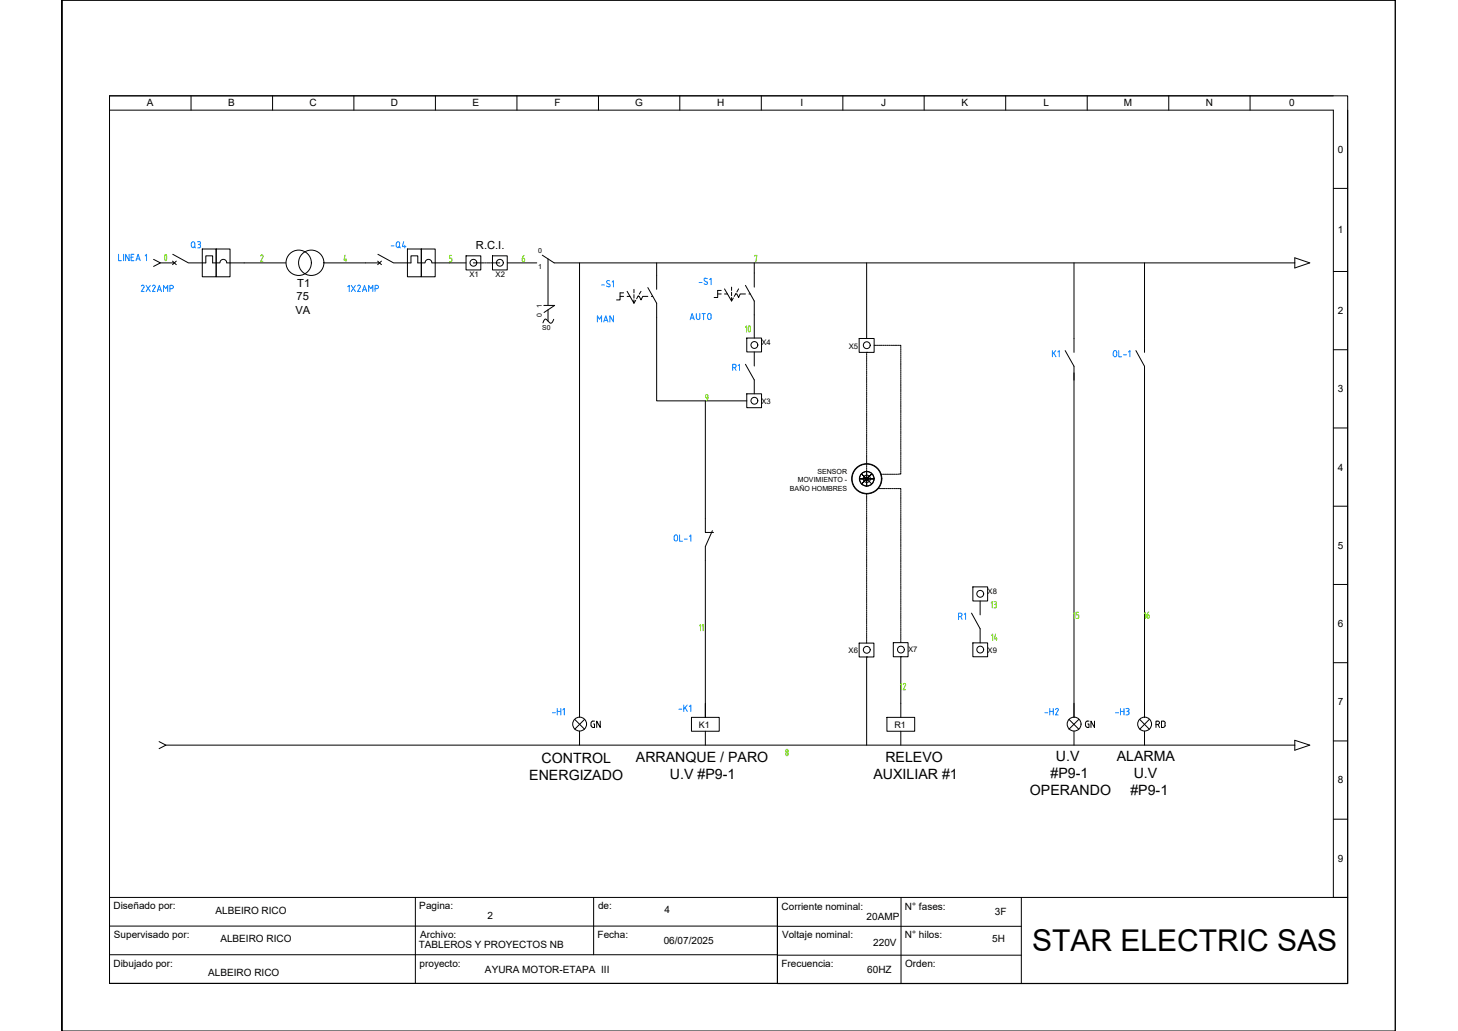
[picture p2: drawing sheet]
<svg xmlns="http://www.w3.org/2000/svg" width="420mm" height="297mm" viewBox="0 0 420 297" stroke-linecap="round" stroke-linejoin="round" font-family="sans-serif">
<!-- layer: 0 -->
<g fill="none" stroke="#000" stroke-width=".29">
<path d="M17.8 .1v296.9h384.3v-296.9h-384.3v296.9M402.1 .1h.1M402.1 .1v296.9M31.6 27.6h356.8v255.7h-356.8zM55.1 27.6v4.1M78.5 27.6v4.1M102 27.6v4.1M125.5 27.6v4.1M149 27.6v4.1M172.5 27.6v4.1M195.9 27.6v4.1M219.4 27.6v4.1"/>
<path d="M242.9 27.6v4.1M266.3 27.6v4.1M289.8 27.6v4.1M313.3 27.6v4.1M336.8 27.6v4.1M360.2 27.6v4.1M384.2 27.6h-352.6v4.1h352.6v226.9h4.2v-226.9M384.2 54.3h4.2M129.5 75.7h4.8M136.4 75.7h.4M137 75.7h.4M137.6 75.7h.3"/>
<path d="M138.1 75.7h.4M138.7 75.7h.4M139.2 75.7h.4M139.8 75.7h.3M140.3 75.7h.4M140.8 75.7h.4M141.4 75.7h.4M142 75.7h.3M142.5 75.7h.4M143.1 75.7h.3M143.6 75.7h.4M146.2 75.7h8.5"/>
<path d="M156.3 73.5l3.4 2.2M157.9 74.6v13.3M167 75.7v126.9M249.7 75.7v21.8M309.5 75.7v21.8M329.8 75.7v21.8M373.1 74.3l4.3 1.4-4.3 1.5zM384.2 78.2h4.2M156.7 88h3.1l-3 2M157.9 89.3v3.2M159.6 92l-.3 .7a.55 .55 0 0 1-.9 .3l-1.1-1.1-.4 .2-.4 .9M189.2 91.4v24.1h26"/>
<path d="M251.9 99.5h.2M252.2 99.5h.4M252.8 99.5h.4M253.4 99.5h.3M253.9 99.5h.4M254.4 99.5h.4M255 99.5h.3M255.5 99.5h.4M256.1 99.5h.4M256.7 99.5h.3M257.2 99.5h.4M257.7 99.5h.4"/>
<path d="M258.3 99.5h.3M258.8 99.5h.4M259.4 99.5h.2v.4M203.3 115.5v33.9M249.7 101.5h.1M249.7 101.5v.2M249.7 101.9v.4M249.7 102.5v.3M249.7 103v.4M249.7 103.6v.3M249.7 104.1v.3M249.7 104.6v.4"/>
<path d="M249.7 105.2v.4M249.7 105.8v.3M249.7 106.3v.4M249.7 106.9v.3M249.7 107.4v.3M249.7 107.9v.4M249.7 108.5v.3M249.7 109v.4M249.7 109.6v.4M249.7 110.2v.3M249.7 110.7v.3M249.7 111.2v.4"/>
<path d="M249.7 111.8v.3M249.7 112.3v.4M249.7 112.9v.4M249.7 113.4v.4M249.7 114v.3M249.7 114.5v.4M249.7 115v.4M249.7 115.6v.4M249.7 116.2v.3M249.7 116.7v.4M249.7 117.3v.4M249.7 117.8v.4"/>
<path d="M249.7 118.3v.4M249.7 118.9v.4M249.7 119.4v.4M259.6 100.1v.3M259.6 100.6v.4M259.6 101.1v.4M259.6 101.7v.3M259.6 102.2v.4M259.6 102.8v.4M259.6 103.4v.3M259.6 103.9v.4M259.6 104.4v.4"/>
<path d="M259.6 105v.3M259.6 105.5v.4M259.6 106.1v.3M259.6 106.6v.4M259.6 107.2v.4M259.6 107.7v.4M259.6 108.3v.3M259.6 108.8v.4M259.6 109.4v.3M259.6 109.9v.4M259.6 110.5v.4M259.6 111v.4"/>
<path d="M259.6 111.6v.3M259.6 112.1v.4M259.6 112.6v.4M259.6 113.2v.4M259.6 113.8v.3M259.6 114.3v.4M259.6 114.9v.3M259.6 115.4v.3M259.6 115.9v.4M259.6 116.5v.4M259.6 117v.4M259.6 117.6v.4"/>
<path d="M259.6 118.2v.3M259.6 118.7v.3M259.6 119.2v.4M259.6 119.8v.3M309.5 107.4v99.3M329.8 107.4v99.3M384.2 100.8h4.2M249.7 136.3v-.4v4.2v-2.1h2.1h-4.1h2l1.5-1.4-1.5 1.4-1.4-1.4 1.4 1.4-1.4 1.4 1.4-1.4 1.5 1.4M249.7 120v.4M249.7 120.6v.3M249.7 121.1v.4M249.7 121.7v.3"/>
<path d="M249.7 122.2v.3M249.7 122.7v.4M249.7 123.3v.4M249.7 123.9v.3M249.7 124.4v.4M249.7 125v.3M249.7 125.5v.3M249.7 126v.4M249.7 126.6v.3M249.7 127.1v.4M249.7 127.7v.4M249.7 128.3v.3"/>
<path d="M249.7 128.8v.3M249.7 129.3v.4M249.7 129.9v.3M249.7 130.4v.4M249.7 131v.4M249.7 131.5v.4M249.7 132.1v.3M249.7 132.6v.4M249.7 133.1v.4M249.7 133.7v.4M249.7 134.3v.3M249.7 134.8v.4"/>
<path d="M249.7 135.4v.3M249.7 136.4v.4M249.7 137v.2M253.9 136.6h.3M254.4 136.6h.3M254.9 136.6h.4M255.5 136.6h.3M256 136.6h.3M256.5 136.6h.4M257.1 136.6h.4M257.7 136.6h.3M258.2 136.6h.4"/>
<path d="M259.1 136.6h-.3M259.6 136.3v.3h-.3M259.6 120.3v.4M259.6 120.9v.4M259.6 121.5v.3M259.6 122v.4M259.6 122.5v.4M259.6 123v.4M259.6 123.6v.4M259.6 124.2v.4M259.6 124.7v.4M259.6 125.3v.4"/>
<path d="M259.6 125.8v.4M259.6 126.4v.3M259.6 126.9v.4M259.6 127.5v.3M259.6 128v.4M259.6 128.6v.4M259.6 129.1v.4M259.6 129.7v.3M259.6 130.2v.4M259.6 130.7v.4M259.6 131.3v.4M259.6 131.9v.3"/>
<path d="M259.6 132.4v.4M259.6 133v.3M259.6 133.5v.3M259.6 134v.4M259.6 134.6v.4M259.6 135.2v.3M259.6 135.7v.4M384.2 123.3h4.2M249.7 142.4v.2M249.7 142.8v.4M249.7 143.3v.4M249.7 143.9v.4"/>
<path d="M249.7 144.4v.4M249.7 145v.3M249.7 145.5v.4M249.7 146.1v.3M249.7 146.6v.4M249.7 147.2v.4M249.7 147.8v.3M249.7 148.3v.3M249.7 148.8v.4M249.7 149.3v.4M249.7 149.9v.4M249.7 150.5v.3"/>
<path d="M249.7 151v.4M249.7 151.6v.3M249.7 152.1v.3M249.7 152.6v.4M249.7 153.2v.4M249.7 153.8v.3M249.7 154.3v.4M249.7 154.9v.3M249.7 155.4v.4M249.7 155.9v.4M249.7 156.5v.4M249.7 157v.4"/>
<path d="M249.7 157.6v.4M249.7 158.2v.3M249.7 158.7v.4M249.7 159.2v.4M249.7 159.8v.3M253.1 140.8h.4M253.7 140.8h.4M254.3 140.8h.3M254.8 140.8h.3M255.3 140.8h.4M255.9 140.8h.4M256.4 140.8h.4"/>
<path d="M257 140.8h.4M257.6 140.8h.3M258.1 140.8h.3M258.6 140.8h.4M259.2 140.8h.4v.4M259.6 141.4v.4M259.6 142v.3M259.6 142.5v.4M259.6 143.1v.3M259.6 143.6v.3M259.6 144.1v.4M259.6 144.7v.3"/>
<path d="M259.6 145.2v.4M259.6 145.8v.4M259.6 146.4v.3M259.6 146.9v.3M259.6 147.4v.4M259.6 148v.3M259.6 148.5v.4M259.6 149.1v.4M259.6 149.6v.4M259.6 150.2v.3M259.6 150.7v.4M259.6 151.2v.4"/>
<path d="M259.6 151.8v.4M259.6 152.4v.3M259.6 152.9v.4M259.6 153.5v.3M259.6 154v.4M259.6 154.5v.4M259.6 155.1v.4M259.6 155.6v.4M259.6 156.2v.4M259.6 156.8v.3M259.6 157.3v.4M259.6 157.8v.4"/>
<path d="M259.6 158.4v.3M259.6 158.9v.4M259.6 159.5v.4M384.2 145.8h4.2M203.3 161.5v45.2M249.7 160.3v.4M249.7 160.9v.4M249.7 161.4v.4M249.7 162v.4M249.7 162.5v.4M249.7 163.1v.3M249.7 163.6v.4"/>
<path d="M249.7 164.2v.3M249.7 164.7v.4M249.7 165.3v.4M249.7 165.8v.4M249.7 166.4v.3M249.7 166.9v.4M249.7 167.5v.3M249.7 168v.4M249.7 168.6v.4M249.7 169.1v.4M249.7 169.7v.3M249.7 170.2v.3"/>
<path d="M249.7 170.7v.4M249.7 171.3v.4M249.7 171.9v.3M249.7 172.4v.4M249.7 173v.3M249.7 173.5v.3M249.7 174v.4M249.7 174.6v.4M249.7 175.1v.4M249.7 175.7v.4M249.7 176.3v.3M249.7 176.8v.4"/>
<path d="M249.7 177.3v.4M249.7 177.9v.3M249.7 178.4v.4M249.7 179v.4M249.7 179.6v.3M259.6 160.1v.3M259.6 160.6v.4M259.6 161.1v.4M259.6 161.7v.3M259.6 162.2v.4M259.6 162.8v.4M259.6 163.3v.4"/>
<path d="M259.6 163.9v.4M259.6 164.5v.3M259.6 165v.3M259.6 165.5v.4M259.6 166.1v.3M259.6 166.6v.4M259.6 167.2v.4M259.6 167.8v.3M259.6 168.3v.3M259.6 168.8v.4M259.6 169.3v.4M259.6 169.9v.4"/>
<path d="M259.6 170.5v.3M259.6 171v.4M259.6 171.6v.3M259.6 172.1v.4M259.6 172.6v.4M259.6 173.2v.4M259.6 173.8v.3M259.6 174.3v.4M259.6 174.9v.3M259.6 175.4v.4M259.6 175.9v.4M259.6 176.5v.3"/>
<path d="M259.6 177v.4M259.6 177.6v.4M259.6 178.2v.3M259.6 178.7v.4M259.6 179.2v.4M259.6 179.8v.3M384.2 168.4h4.2M249.7 189.3h.1M249.7 180.1v.4M249.7 180.6v.4M249.7 181.2v.3M249.7 181.7v.4"/>
<path d="M249.7 182.3v.3M249.7 182.8v.4M249.7 183.4v.4M249.7 183.9v.4M249.7 184.5v.3M249.7 185v.3M249.7 189.3v25.4M259.6 189.2h.1M259.6 180.3v.4M259.6 180.9v.4M259.6 181.4v.4M259.6 182v.4"/>
<path d="M259.6 182.5v.4M259.6 183.1v.3M259.6 183.6v.4M259.6 184.2v.3M259.6 184.7v.5M259.6 189.2v13.4M384.2 190.9h4.2M373.1 213.3l4.3 1.4-4.3 1.4zM384.2 213.5h4.2M384.2 236h4.2M31.6 258.6h356.8v24.8h-164.4v-24.8v24.7h-192.4zM119.7 258.6v24.7"/>
<path d="M171.1 258.6v16.5M259.7 258.6v24.8M294.3 258.6v24.8M31.6 266.8h192.4M31.6 275.1h192.4M224 266.9h70.3M224 275.2h70.3"/>
<circle cx="86.1" cy="75.7" r="3.7"/>
<circle cx="89.7" cy="75.7" r="3.7"/>
<circle cx="249.8" cy="137.9" r="4.4"/>
<circle cx="249.8" cy="137.9" r="4.2"/>
<circle cx="249.8" cy="137.9" r="2.13"/>
<circle cx="249.8" cy="137.9" r="2.06"/>
<circle cx="249.8" cy="137.9" r="1.05"/>
<circle cx="249.8" cy="137.9" r=".48"/>
</g>
<!-- layer: SYMS -->
<g fill="none" stroke="#000" stroke-width=".29">
<path d="M49.8 73.3l4.5 2.4h5v-2h2v2h2M58.3 71.7h4v8h-4zM62.3 71.7h4v8h-4zM63.4 75.7a.98 .98 0 0 1 1-1 .98 .98 0 0 1 .9 1h5.1M105.3 75.7h4M108.8 75.2l1.1 1M108.9 73.3l4.5 2.4h5v-2h2v2h2M109.9 75.2l-1.1 1M117.4 71.7h4v8h-4zM121.4 71.7h4v8h-4zM122.5 75.7a.98 .98 0 0 1 1-1 .98 .98 0 0 1 1 1h5M189.2 79.4v4"/>
<path d="M217.4 78.7v4M178.7 85.4h1M179.7 84.4h-1v2h-1M180.7 83.9l2 3.5v-1M180.7 85.4h.8M182.7 83.4v1M182.7 84.9v1M183.2 86.5l-.5 .9M183.8 85.4h.4l.5 1 .5-1h1.5M184 85.2l-.5 .9M184.7 83.9l-.5 .9M186.7 82.9l2.5 4.5v4"/>
<path d="M187.7 85.4h.4M206.8 84.7h1M207.8 83.7h-1v2h-1M208.8 83.2l2 3.5v-1M208.8 84.7h.9M210.8 82.7v1M210.8 84.2v1M211.3 85.8l-.5 .9M212 84.7h.3l.6 1 .4-1h1.5M212.1 84.6l-.5 .8M212.9 83.2l-.6 .9M214.8 82.2l2.6 4.5v4"/>
<path d="M215.8 84.7h.4M309.5 97.5v4M329.8 97.5v4M214.8 105l2.6 4.5v4M217.4 101.4v4.1M307 101l2.5 4.5v4M327.3 101l2.5 4.5v4M203.3 149.4v4h2.3M205.3 152.9l-2 4.6v4M280 176.6l2.4 4.6v4M282.4 173.2v4M45.8 213.7l2 1-2 1"/>
<path d="M165.6 207.2l2.9 2.9M167 202.6v4.1M167 210.7v4M168.5 207.2l-2.9 2.9M199.3 206.7h8v4h-8zM203.3 202.6v4.1M203.3 210.7v4M255.6 206.7h8v4h-8zM259.6 202.6v4.1M259.6 210.7v4M308 207.2l2.9 2.9M309.5 202.6v4.1"/>
<path d="M309.5 210.7v4M310.9 207.2l-2.9 2.9M328.4 207.2l2.8 2.9M329.8 202.6v4.1M329.8 210.7v4M331.2 207.2l-2.8 2.9"/>
<circle cx="167" cy="208.6" r="2"/>
<circle cx="309.5" cy="208.6" r="2"/>
<circle cx="329.9" cy="208.6" r="2"/>
</g>
<!-- layer: DESC -->
<g fill="none" stroke="#007fff" stroke-width=".29">
<path d="M34.2 73.3v1.8h.8M35.6 73.3v1.8M37.2 73.3v1.8l-1-1.8v1.8M37.8 74.1h.6M38.6 73.3h-.8v1.8h.8M39.2 75.1l.6-1.8 .6 1.8M39.4 74.6h.9M40.7 82.5a.41 .41 0 0 1 .6-.3 .41 .41 0 0 1 .2 .6l-.8 1.2h.8M42.1 82.2l1.2 1.8M43.3 82.2l-1.2 1.8M44 82.5a.41 .41 0 0 1 .5-.3 .41 .41 0 0 1 .2 .6M44.6 82.8l-.7 1.2h.8"/>
<path d="M45.3 84l.6-1.8 .6 1.8M45.5 83.5h.9M47.1 84v-1.8l.7 1 .5-1v1.8M49 83.2h.5a.48 .48 0 0 0 .5-.5 .48 .48 0 0 0-.5-.5h-.5v1.8M100.2 82.6l.4-.4v1.8M101.2 82.2l1.2 1.8M102.4 82.2l-1.2 1.8M103.1 82.5a.41 .41 0 0 1 .5-.3 .41 .41 0 0 1 .2 .6M103.8 82.8l-.7 1.2h.7M104.5 84l.5-1.8 .7 1.8M104.6 83.5h.9M106.2 84v-1.8l.7 1 .5-1v1.8"/>
<path d="M108.1 83.2h.5M108.6 82.2h-.5v1.8M108.6 82.2a.48 .48 0 0 1 .5 .5 .48 .48 0 0 1-.5 .5"/>
</g>
<!-- layer: YEL_14_THHN -->
<path d="M70.4 75.7h12M93.3 75.7h12M159.7 75.7h213.4M189.2 75.7v3.7M217.4 75.7v3M47.8 214.7h325.3" fill="none" stroke="#000" stroke-width=".29"/>
<!-- layer: -Electrico -->
<path d="M134.3 73.7h4.3v4.1h-4.3zM141.9 73.7h4.3v4.1h-4.3zM215.2 97.4h4.3v4h-4.3zM247.6 97.5h4.3v4h-4.3zM215.2 113.5h4.3v4h-4.3zM280.4 169.1h4.2v4.1h-4.2zM247.6 185.3h4.2v4h-4.2zM257.4 185.2h4.3v4h-4.3zM280.4 185.2h4.2v4h-4.2z" fill="none" stroke="#000" stroke-width=".29"/>
<!-- layer: -DIAGRAMA -->
<g fill="none" stroke="#000" stroke-width=".29">
<circle cx="136.4" cy="75.7" r=".98"/>
<circle cx="144" cy="75.7" r=".98"/>
<circle cx="217.4" cy="99.4" r=".98"/>
<circle cx="249.8" cy="99.5" r=".98"/>
<circle cx="217.4" cy="115.5" r=".98"/>
<circle cx="282.5" cy="171.1" r=".98"/>
<circle cx="249.8" cy="187.2" r=".98"/>
<circle cx="259.6" cy="187.2" r=".98"/>
<circle cx="282.5" cy="187.2" r=".98"/>
</g>
<!-- layer: WIRENO -->
<g fill="none" stroke="#6edd00" stroke-width=".29">
<path d="M75.1 73.8a.37 .37 0 0 1 .6-.3 .37 .37 0 0 1 .1 .6M75.7 74.2l-.6 1.1h.7M99.4 73.5l-.3 1.4h.8M99.7 74.5v.8M129.5 75.4h.4M129.9 74.3l.3 .5M130.1 73.6h-.6v.8h.4M130.2 74.8v.2M130.2 75l-.3 .4M217.5 73.8v-.2h.6l-.3 1.8M226.4 217.3l.4 .4 .3-.4M227.1 217.2v.1"/>
<path d="M227.1 217.1l-.3-.4-.3 .2-.1 .4"/>
<circle cx="226.8" cy="216.3" r=".38"/>
</g>
<!-- layer: TAGS -->
<g fill="none" stroke="#007fff" stroke-width=".29">
<path d="M173.4 82.1h.8M174.8 82.4l.6 .2M175 81.6l.8 .6-.1 .3-.3 .2M175.7 80.9a.47 .47 0 0 0-.7 0 .47 .47 0 0 0 0 .7M176.4 81.3l.4-.4v1.8M201.5 81.4h.8M203.1 80.9l.5 .4M203.3 80.1l-.4 .3 .2 .5M203.3 80.2l.5 .1M203.7 81.2a.49 .49 0 0 1 0 .8 .49 .49 0 0 1-.8-.2M204.5 80.6l.4-.4v1.8M194.2 154.6v.8"/>
<path d="M194.3 154.6a.48 .48 0 0 1 .5-.5 .48 .48 0 0 1 .5 .5v.8a.48 .48 0 0 1-.5 .5 .48 .48 0 0 1-.5-.5M195.8 154.1v1.8h.9M197.2 155.3h.9M198.7 154.5l.4-.4v1.8"/>
</g>
<text font-size="8.6" x="297.4" y="274.1">STAR ELECTRIC SAS</text>
<text font-size="6.2" fill="#6edd00" x="43.7" y="76.9">0</text>
<text font-size="6.2" x="212" y="97.4">10</text>
<text font-size="5.3" fill="#007fff" x="197.6" y="93.5">AUTO</text>
<text font-size="5.3" fill="#6edd00" x="328.4" y="179.6">16</text>
<g font-size="5.3">
<text x="169" y="211">GN</text>
<text x="311.5" y="211">GN</text>
<text x="332" y="211">RD</text>
</g>
<g font-size="4.9" fill="#007fff">
<text x="54" y="72.7">Q3</text>
<text x="111.5" y="72.7">-Q4</text>
<text x="170.7" y="93.8">MAN</text>
<text x="209.9" y="107.9">R1</text>
<text x="302" y="104.1">K1</text>
<text x="319.6" y="104.1">OL-1</text>
<text x="275.2" y="179.6">R1</text>
<text x="158" y="207.1">-H1</text>
<text x="194.4" y="206">-K1</text>
<text x="299.9" y="207.1">-H2</text>
<text x="320.3" y="207.1">-H3</text>
</g>
<g font-size="4.9" fill="#6edd00">
<text x="149.2" y="76.6">6</text>
<text x="284.3" y="176.4">13</text>
</g>
<g font-size="4.4" fill="#6edd00">
<text x="201.1" y="116.4">9</text>
<text x="311.9" y="179.6" transform="rotate(-90 311.9 179.6)">15</text>
<text x="288.2" y="185.9" transform="rotate(-90 288.2 185.9)">14</text>
<text x="261.8" y="200" transform="rotate(-90 261.8 200)">12</text>
</g>
<g font-size="4.1">
<text x="156.1" y="219.8">CONTROL</text>
<text x="183.3" y="219.5">ARRANQUE / PARO</text>
<text x="255.1" y="219.6">RELEVO</text>
<text x="304.3" y="219.3">U.V</text>
<text x="321.8" y="219.4">ALARMA</text>
<text x="152.5" y="224.7">ENERGIZADO</text>
<text x="193" y="224.4">U.V #P9-1</text>
<text x="251.7" y="224.5">AUXILIAR #1</text>
<text x="302.8" y="224.3">#P9-1</text>
<text x="326.7" y="224.3">U.V</text>
<text x="296.8" y="229.2">OPERANDO</text>
<text x="325.7" y="229.2">#P9-1</text>
</g>
<text font-size="4" fill="#6edd00" x="203.6" y="183.1" transform="rotate(-90 203.6 183.1)">11</text>
<g font-size="3.2">
<text x="137.2" y="71.7">R.C.I.</text>
<text x="85.7" y="82.7">T1</text>
<text x="85.5" y="86.5">75</text>
<text x="85.2" y="90.3">VA</text>
</g>
<g font-size="2.9">
<text x="42.4" y="30.7">A</text>
<text x="65.8" y="30.7">B</text>
<text x="89.2" y="30.7">C</text>
<text x="112.6" y="30.7">D</text>
<text x="136.2" y="30.7">E</text>
<text x="159.8" y="30.7">F</text>
<text x="183.1" y="30.7">G</text>
<text x="206.6" y="30.7">H</text>
<text x="230.7" y="30.7">I</text>
<text x="253.9" y="30.7">J</text>
<text x="277.1" y="30.7">K</text>
<text x="300.7" y="30.7">L</text>
<text x="323.9" y="30.7">M</text>
<text x="347.5" y="30.7">N</text>
<text x="371.5" y="30.7">0</text>
<text x="385.5" y="44">0</text>
<text x="385.6" y="67.2">1</text>
<text x="385.5" y="90.5">2</text>
<text x="385.5" y="113">3</text>
<text x="385.6" y="135.6">4</text>
<text x="385.5" y="158.1">5</text>
<text x="385.5" y="180.6">6</text>
<text x="385.5" y="203.2">7</text>
<text x="385.5" y="225.7">8</text>
<text x="385.5" y="248.3">9</text>
<text x="32.7" y="262">Diseñado por:</text>
<text x="62.1" y="263.2">ALBEIRO RICO</text>
<text x="120.8" y="262">Pagina:</text>
<text x="172.3" y="262">de:</text>
<text x="191.5" y="263">4</text>
<text x="225.2" y="262.1">Corriente nominal:</text>
<text x="260.8" y="262.1">N° fases:</text>
<text x="286.7" y="263.5">3F</text>
<text x="140.5" y="264.8">2</text>
<text x="249.7" y="265">20AMP</text>
<text x="32.8" y="270.3">Supervisado por:</text>
<text x="63.5" y="271.3">ALBEIRO RICO</text>
<text x="120.6" y="273.2">TABLEROS Y PROYECTOS NB</text>
<text x="121.1" y="270.2">Archivo:</text>
<text x="172.2" y="270.2">Fecha:</text>
<text x="191.3" y="271.9">06/07/2025</text>
<text x="225.4" y="270.3">Voltaje nominal:</text>
<text x="251.7" y="272.7">220V</text>
<text x="260.8" y="270.3">N° hilos:</text>
<text x="285.9" y="271.4">5H</text>
<text x="32.7" y="278.5">Dibujado por:</text>
<text x="60" y="281.1">ALBEIRO RICO</text>
<text x="120.9" y="278.5">proyecto:</text>
<text x="139.8" y="280.3">AYURA MOTOR-ETAPA III</text>
<text x="225.2" y="278.6">Frecuencia:</text>
<text x="249.9" y="280.5">60HZ</text>
<text x="260.9" y="278.6">Orden:</text>
</g>
<g font-size="2.6">
<text x="201.4" y="209.6">K1</text>
<text x="257.7" y="209.6">R1</text>
</g>
<g font-size="2.2">
<text x="135.3" y="79.7">X1</text>
<text x="142.8" y="79.7">X2</text>
<text x="219.5" y="99.4">X4</text>
<text x="244.6" y="100.4">X5</text>
<text x="219.5" y="116.4">X3</text>
<text x="284.6" y="171.1">X8</text>
<text x="244.5" y="188">X6</text>
<text x="261.7" y="187.8">X7</text>
<text x="284.6" y="188.1">X9</text>
</g>
<g font-size="2">
<text x="155.1" y="72.8">0</text>
<text x="155.1" y="77.6">1</text>
<text x="156.1" y="88.6" transform="rotate(-90 156.1 88.6)">1</text>
<text x="156.1" y="91.2" transform="rotate(-90 156.1 91.2)">0</text>
<text x="156.3" y="95.1">S0</text>
<text x="235.6" y="136.4">SENSOR</text>
<text x="227.6" y="141.5">BAÑO HOMBRES</text>
<text x="229.9" y="138.9">MOVIMIENTO -</text>
</g>
</svg>
